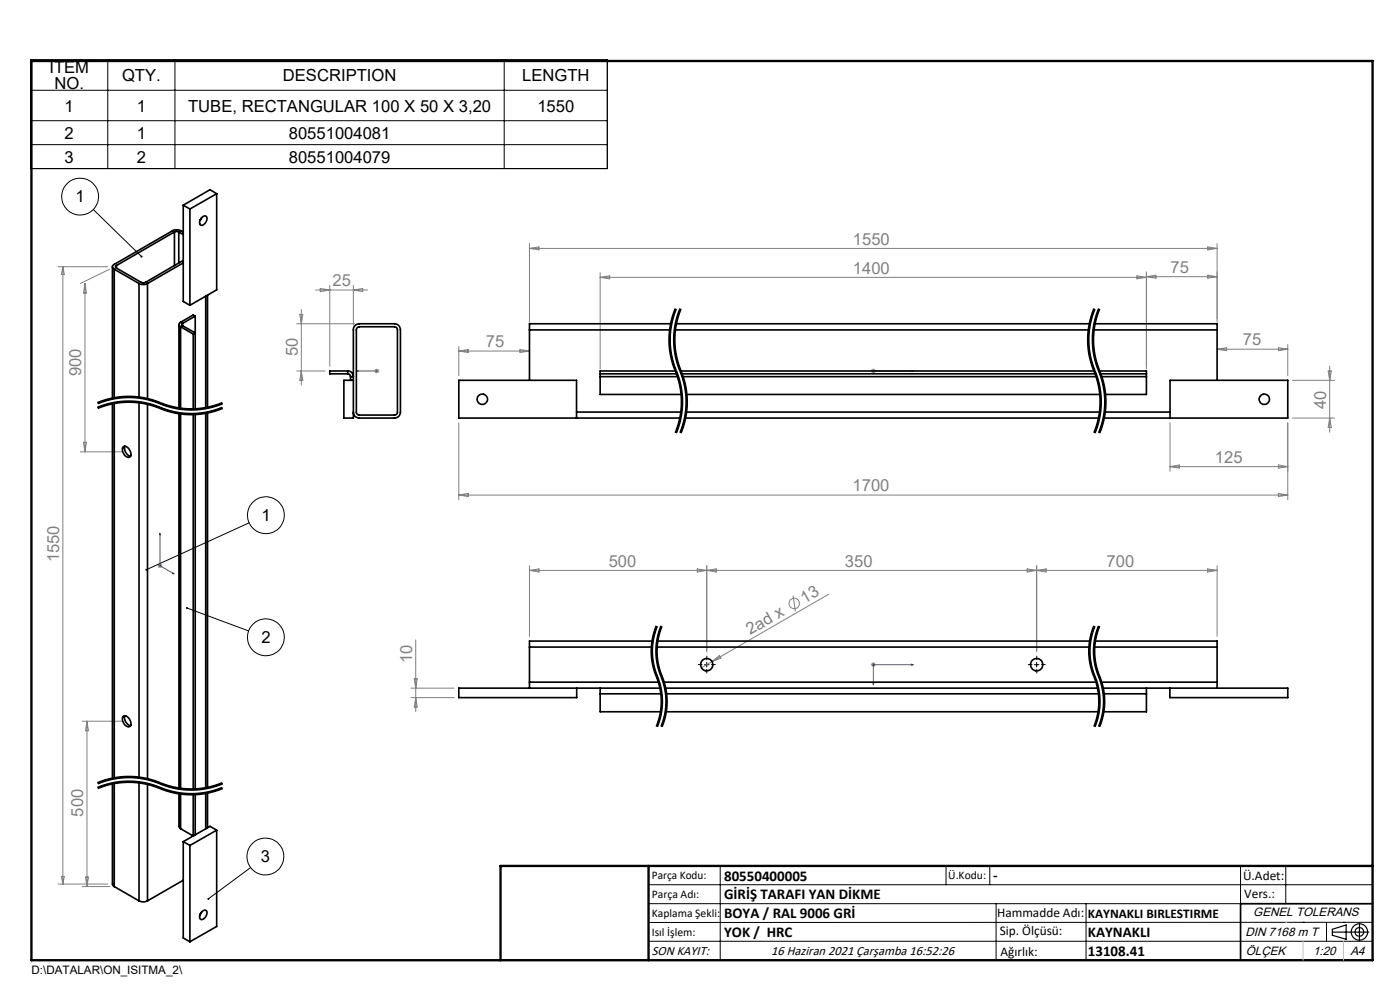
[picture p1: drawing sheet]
<svg xmlns="http://www.w3.org/2000/svg" width="297mm" height="210mm" viewBox="0 0 297 210" stroke-linecap="round" stroke-linejoin="round" font-family="sans-serif">
<g fill="none" stroke="#808080" stroke-width=".21">
<path d="M12.3 56.6h10.6M13.3 56.6v130.9M13.3 56.6l.4 1.6h-.7zM23.2 57.1l-6.2 3M112.3 51.7v16.6M112.3 52.7h145.9M112.3 52.7l2-.3v.6zM127.3 57.8v20.5M127.3 58.8h115.9M127.3 58.8l2-.3v.7zM241.2 58.5l2 .3-2 .4zM243.2 57.7v20.6"/>
<path d="M243.2 58.7h15M243.2 58.7l2-.3v.6zM256.2 52.4l2 .3-2 .3zM256.2 58.4l2 .3-2 .3zM258.2 51.7v16.6M18 60.1v35.7M18 60.1l.3 2.1h-.6zM62.9 78.7h6.1M62.9 68.7h12.3M63.6 66.7h.6l-.3 2zM63.9 65.7v16M63.9 78.7l.3 2h-.6z"/>
<path d="M67 61.5h11M67.9 61.2l2.1 .3-2.1 .4zM70 60.5v17.2M75 60.5v8.5M75 61.5l1.9-.3v.7zM79.4 78.7h1.1M79.6 78.3l.7 .7M79.9 78.2v1M80.3 78.3l-.7 .7M97.3 73.5v6.2M97.3 74.5l2-.4v.7zM97.3 74.5h15"/>
<path d="M110.3 74.1l2 .4-2 .3zM184.7 78.7h1.1M184.9 78.3l.7 .7M185.3 78.2v1M185.6 78.3l-.7 .7M258.2 74.1h15M258.2 74.1l2-.3v.6zM271.2 73.8l2 .3-2 .3zM273.2 73.1v6.6M281.8 78.7h.6l-.3 2zM282.1 77.7v14M17 95.8h8.9"/>
<path d="M17.7 93.8h.6l-.3 2zM97.3 89.7v16.3M248.2 89.7v10.3M248.2 99h25M248.2 99l2-.4v.7zM271.2 98.6l2 .4-2 .3zM273.2 89.7v16.3M274.2 80.7h8.9M274.2 88.7h8.9M282.1 88.7l.3 2h-.6zM33.6 119.7l.7 .7M33.9 119.5v1"/>
<path d="M34.3 119.7l-.7 .7M97.3 105h175.9M97.3 105l2-.3v.6zM271.2 104.7l2 .3-2 .3zM33.4 120h1M88.2 135.7v15.3M112.3 120v15M112.3 121l2-.3v.6zM112.3 121h145.9M147.9 120.7l2 .3-2 .3zM149.9 120v18.2M149.9 121l2-.3v.6z"/>
<path d="M168.2 126.3l.5 3.4M175.8 126l-24.7 14.3M217.9 120.7l2 .3-2 .3zM219.9 120v18.2M219.9 121l2-.3v.6zM256.2 120.7l2 .3-2 .3zM258.2 120v15M17.4 153h8.5M18.5 153v35.1M18.5 153l.3 2h-.7zM87.2 146h9.1M87.2 148h9.1"/>
<path d="M87.9 144h.6l-.3 2zM88.2 148l.3 2h-.6zM151.1 140.3l-2.3 1.3M151.1 140.3l1.5-1.2 .3 .5zM184.7 141h1.1M184.9 140.6l.7 .7M185.3 140.5v1M185.6 140.6l-.7 .7M12.3 187.5h10.6M13 185.9h.7l-.4 1.6zM17.4 188.1h5.8M18.1 186h.7l-.3 2.1z"/>
<circle cx="168.5" cy="128" r="1.1"/>
</g>
<g fill="none" stroke="#000" stroke-width=".21" stroke-dasharray="6.3 1.3 1.3 1.3" stroke-dashoffset="1.5" stroke-linecap="butt">
<path d="M143.4 65.5a17.1 17.1 0 0 0 0 13.2M143.4 78.7a17.1 17.1 0 0 1 0 13.1M144.4 65.5a17.1 17.1 0 0 0 0 13.2M144.4 78.7a17.1 17.1 0 0 1 0 13.1M232.2 65.5a17.1 17.1 0 0 0 0 13.2M232.2 78.7a17.1 17.1 0 0 1 0 13.1M233.2 65.5a17.1 17.1 0 0 0 0 13.2M233.2 78.7a17.1 17.1 0 0 1 0 13.1M34 86.5a17.2 17.2 0 0 0-13.3 0M34 85.5a17.2 17.2 0 0 0-13.3 0M47.2 86.5a17.2 17.2 0 0 1-13.2 0M47.2 85.5a17.2 17.2 0 0 1-13.2 0"/>
<path d="M34 167.1a17.2 17.2 0 0 0-13.3 0M34 166.1a17.2 17.2 0 0 0-13.3 0M47.2 167.1a17.2 17.2 0 0 1-13.2 0M47.2 166.1a17.2 17.2 0 0 1-13.2 0"/>
</g>
<g fill="none" stroke="#000" stroke-width=".21">
<path d="M6.5 12.7h122.3v23.1h-122.3zM6.5 19.1h122.3M22.9 12.7v23.1M37.1 12.7v23.1M107 12.7v23.1M6.5 25.6h122.3M6.5 30.7h122.3M19.8 44.4l10.2 10M141.9 71.8a20.7 20.7 0 0 0 1.9 8.6 16.9 16.9 0 0 1 .4 8M142.3 73.5l.5 2.9M142.8 76.4l.3 1.1M142.9 71.8v1.8l.4 2.3 1.3 3.9"/>
<path d="M143.1 77.5l.3 .8M143.2 65.4l-.9 2.8-.4 3.6M143.3 73.5l.5 2.9M143.4 65.5a17.8 17.8 0 0 0 .5 14.6 17.1 17.1 0 0 1-.5 11.7M143.4 78.3l.1 .3zM143.5 65.6a16.9 16.9 0 0 0-1.2 7.9M143.5 78.6l.2 .6M143.7 79.2l.4 1.1M143.8 76.4l.3 1.1M144.1 77.5l.6 1.7M144.2 65.4l-.9 2.8-.4 3.6M144.4 65.5a17.8 17.8 0 0 0 .5 14.6 17.1 17.1 0 0 1-.5 11.7"/>
<path d="M144.5 65.6a16.9 16.9 0 0 0-1.2 7.9M144.6 79.8a16.9 16.9 0 0 1 .6 8.6M144.7 79.2l.6 1.6M230.7 71.8a17.3 17.3 0 0 0 1.1 6.4M231.1 73.5l.5 2.9M231.1 70.6v2.9M231.6 76.4l.3 1.1M231.7 71.8a20.3 20.3 0 0 0 1.9 8.6 17 17 0 0 1 .4 8M231.8 66l-.8 2.8-.3 3M231.8 78.2a17.2 17.2 0 0 1 1.2 10.2M231.9 77.5l.7 1.7M232 65.4l-.2 .6"/>
<path d="M232.1 73.5l.5 2.9M232.2 65.5a17.8 17.8 0 0 0 .5 14.6 17.1 17.1 0 0 1-.5 11.7M232.3 65.6l-.7 2.2-.5 2.8M232.6 79.2l.5 1.6M232.6 76.4l.3 1.1M232.9 77.5l.7 1.7M233 65.4l-1 3.4-.3 3M233.2 65.5a17.8 17.8 0 0 0 .5 14.6 17.1 17.1 0 0 1-.5 11.7M233.3 65.6a16.9 16.9 0 0 0-1.2 7.9M233.6 79.2l.5 1.6M20.7 86.5a17.7 17.7 0 0 1 14.4 .4 17.2 17.2 0 0 0 12.1-.4M20.7 85.5a17.7 17.7 0 0 1 14.4 .4 17.2 17.2 0 0 0 12.1-.4"/>
<path d="M20.8 86.7a17 17 0 0 1 13.1 0M21.2 86.1l-.6 .3M21.2 85.1l-.6 .3M21.2 86.1a17.9 17.9 0 0 1 13.9 .7 17 17 0 0 0 8.7 .6M21.2 85.1a17.9 17.9 0 0 1 13.9 .7l.6 .1M22.4 85.1l-1.6 .6M23 84.9a17 17 0 0 1 8.7 0M23 84.9l-.6 .2M31.7 84.9l.5 .2M32.2 85.1l3.9 1.4M33.9 86.7l.3 .1zM34.2 86.8l1.9 .7"/>
<path d="M35.7 85.9l.5 .2M36.1 87.5l.6 .1M36.1 86.5l.6 .1M36.2 86.1l2.3 .4 1.8 .2 3.5-.3M36.7 87.6l.6 .1M36.7 86.6l.6 .1M37.3 87.7l3 .3M37.3 86.7l3 .3M42.7 87.9l-2.4 .1M42.7 86.9l-2.4 .1M44.9 86.1l-1.1 .3M45.5 85.9l-.6 .2"/>
<path d="M45.6 87.3l-2.9 .6M45.6 86.3l-2.9 .6M46.6 86.6l-2.8 .8M46.6 85.6l-1.1 .3M47.1 86.4l-.5 .2M47.1 85.4l-.5 .2M47.3 86.7l-1.7 .6M47.3 85.7l-1.7 .6M143.8 90.1l-.6 1.7M144.1 90.2l-.6 1.7M144.1 80.3l.2 .5M144.2 88.4l-.4 1.7"/>
<path d="M144.3 80.9l.2 1.1M144.5 88.5l-.4 1.7M144.5 82a17.3 17.3 0 0 1 .3 4.7M144.6 90.7l-.4 1.1M144.8 90.1l-.2 .6M144.8 86.7l-.3 1.8M145.2 88.4l-.4 1.7M145.3 80.9a17.3 17.3 0 0 1 .5 5.8M145.8 86.7l-.5 3-.8 2.2M232.6 90.1l-.6 1.7M233 88.4l-.4 1.7M233.1 80.9a17.3 17.3 0 0 1 .5 5.8"/>
<path d="M233.6 90.1l-.6 1.7M233.6 86.7l-.5 3-.8 2.2M234 88.4l-.4 1.7M234.1 80.9l.5 2.3M234.6 87.3l-.5 2.4-.8 2.2M234.6 83.2v3.5M234.6 86.7v.6M52.8 110.9l-21.8 10M39.7 129l13 4.8M138.1 138.1l.3 2.8M138.4 135.4l-.3 2.7M138.4 138.1l.3 2.7"/>
<path d="M138.7 135.4l-.3 2.7M139.1 138.1l.3 2.8M139.2 132.7l-.8 2.7M139.3 132.8a14.3 14.3 0 0 0 .4 11.7 13.9 13.9 0 0 1-.4 9.6M139.4 135.4l-.3 2.7M139.4 138.1a15.2 15.2 0 0 0 1.5 6.3M139.5 132.9l-.8 2.5M140.2 132.7l-.8 2.7M140.3 132.8a14.3 14.3 0 0 0 .4 11.7 13.9 13.9 0 0 1-.4 9.6M140.5 132.9l-.8 2.5-.3 2.7M230.9 138.1l.3 2.8M231.2 135.4l-.3 2.7"/>
<path d="M231.3 138.1a14.1 14.1 0 0 0 1.2 5.8M231.9 138.1l.3 2.8M232 132.7l-.8 2.7M232.2 132.8a14.3 14.3 0 0 0 .3 11.7 13.9 13.9 0 0 1-.3 9.6M232.2 135.4l-.3 2.7M232.3 138.1a15.2 15.2 0 0 0 1.4 6.3M232.3 132.9l-.8 2.5-.2 2.7M233 132.7l-.8 2.7M233.2 132.8a14.3 14.3 0 0 0 .3 11.7 13.9 13.9 0 0 1-.3 9.6M233.3 132.9l-.8 2.5-.2 2.7M138.4 140.9l1.1 3.7M138.7 140.8l.7 2.3"/>
<path d="M139.4 140.9l1.1 3.7M139.4 143.1l.1 .3zM139.5 143.4l.4 1M139.5 144.5a13.7 13.7 0 0 1 .5 7M139.9 144.4l.1 .6M140 151.5l-.8 2.6M140.1 145l.4 2.1M140.4 151l-.9 3.2M140.5 147.1l.1 2.3-.2 1.6M140.5 144.5a13.7 13.7 0 0 1 .5 7M140.9 153.2l-.4 1M140.9 144.4l.1 .6"/>
<path d="M141 151.5l-.8 2.6M141.1 145l.4 2.1M141.4 151l-.5 2.2M141.5 147.1l.1 2.3-.2 1.6M149.4 141h1M149.9 140.5v1M219.4 141h1M219.9 140.5v1M231.2 140.9l1.2 3.7M232.2 140.9l1.2 3.7M232.4 144.5l.3 1.1a13.7 13.7 0 0 1 .1 5.9M232.4 153.1l-.4 1"/>
<path d="M232.5 153.7l-.2 .5M232.5 143.9l.2 .5M232.7 144.4l.2 .6M232.8 151.5l-.4 1.6M232.9 145l.4 2.1M233.2 151l-.7 2.7M233.3 147.1l.1 2.3-.2 1.6M233.4 144.5a13.7 13.7 0 0 1 .4 7M233.7 144.4l.2 .6M233.8 151.5l-.8 2.6M233.9 145l.1 .5M234 152.1l-.7 2.1"/>
<path d="M234 145.5l.3 1.6M234.2 151l-.2 1.1M234.3 147.1l.1 2.3-.2 1.6M20.7 167.1a17.6 17.6 0 0 1 14.4 .5 17.2 17.2 0 0 0 12.1-.5M20.7 166.1a17.6 17.6 0 0 1 14.4 .5 17.2 17.2 0 0 0 12.1-.5M20.8 167.3a17.5 17.5 0 0 1 14.2 .4l1.1 .4M20.8 166.3a17.5 17.5 0 0 1 14.2 .4l1.1 .4M21.2 166.8l-.6 .2M21.2 165.8l-.6 .2M21.2 166.8a17.9 17.9 0 0 1 13.9 .6 17 17 0 0 0 8.7 .6M23.5 165.1l-2.3 .7M23.5 165.1a17.4 17.4 0 0 1 7.7 0"/>
<path d="M31.2 165.1l4.5 1.5 2.3 .5M36.1 168.1l.6 .1M36.1 167.1l.6 .1M36.7 168.2l.6 .1M36.7 167.2l.6 .1M37.3 168.3l3 .3M37.3 167.3l3 .3M38 167.1l2.3 .2 2.9-.2M42.7 168.5l-2.4 .1M42.7 167.5l-2.4 .1M43.8 167l-.6 .1M45.6 167.9l-2.9 .6"/>
<path d="M45.6 166.9l-2.9 .6M46.6 167.2l-2.8 .8M46.6 166.2l-2.8 .8M47.1 167l-.5 .2M47.1 166l-.5 .2M47.3 167.3l-1.7 .6M47.3 166.3l-1.7 .6M53.2 184l-9 6.7M137.6 187.7h153.6M137.6 191.7h153.6M137.6 199.7h153.6M152.8 183.7v20"/>
<path d="M200.7 183.7v4M210 183.7v4M211.3 191.7v12M230.4 191.7v12M263.2 183.7v20M272.8 183.7v8M276.4 195.6h.1M281.4 195.6v4.1M285 195.6h.1M291.2 195.6l-153.6 .1"/>
<circle cx="17" cy="41.7" r="3.9"/>
<circle cx="56.4" cy="109.3" r="3.9"/>
<circle cx="56.4" cy="135.2" r="3.9"/>
<circle cx="56.3" cy="181.7" r="3.9"/>
</g>
<path d="M139.3 132.8a13.9 13.9 0 0 0 0 10.7M140.3 132.8a13.9 13.9 0 0 0 0 10.7M232.2 132.8a13.9 13.9 0 0 0 0 10.7M233.2 132.8a13.9 13.9 0 0 0 0 10.7M139.3 143.5a13.9 13.9 0 0 1 0 10.6M140.3 143.5a13.9 13.9 0 0 1 0 10.6M232.2 143.5a13.9 13.9 0 0 1 0 10.6M233.2 143.5a13.9 13.9 0 0 1 0 10.6" fill="none" stroke="#000" stroke-width=".21" stroke-dasharray="6.3 1.3 1.3 1.3" stroke-dashoffset="2.8" stroke-linecap="butt"/>
<g fill="none" stroke="#000" stroke-width=".25">
<path d="M282.6 197.7h7.8M282.6 197.1l3-.9v3l-3-.8zM288.4 195.8v3.8M106.2 203.7h185"/>
<circle cx="288.4" cy="197.7" r="1.74"/>
<circle cx="288.4" cy="197.7" r=".93"/>
</g>
<g fill="none" stroke="#00f" stroke-width=".21">
<path d="M75.7 78.7h.4h-.4M75.7 78.7h4.2M79.8 78.7h.2zM79.9 78.7h.1M185.2 78.7h.2zM185.3 78.7h.1M185.3 78.7h8.4M193.7 78.7h-.4h.4M33.9 113.1l.1 .4-.1-.1zM33.9 113.1v6.9l3 1.7M36.6 121.5l.3 .2h-.3zM185.2 144.8h.2l-.1 .4z"/>
<path d="M193.3 140.9l.4 .1-.4 .1zM193.7 141h-8.4v4.2"/>
</g>
<path d="M149.9 140v-.8M219.9 140v-.8M148.9 141h-.8M149.9 142v.8M150.9 141h.8M218.9 141h-.8M219.9 142v.8M220.9 141h.8" fill="none" stroke="#000" stroke-width=".21" stroke-dasharray="15.2 1.3 1.3 1.3"/>
<path d="M291.2 191.7h-28v12" fill="none" stroke="#000" stroke-width=".35"/>
<path d="M6.7 12.9h284.5v190.8h-284.5zM137.6 183.7v20M291.2 183.7h-185v20" fill="none" stroke="#000" stroke-width=".5"/>
<path d="M276.4 199.7v4M285 199.7v4" fill="none" stroke="#c0c0c0" stroke-width=".21"/>
<path d="M272.8 195.6h.1" fill="none" stroke="#c0c0c0" stroke-width=".25"/>
<path d="M39.5 128.8v.1l.2 .1-.2-.1a.21 .21 0 0 0 .2 .3 .21 .21 0 0 0 .2-.3 .21 .21 0 0 0-.4-.1zM44 190.6v.2l.2-.1-.2 .1a.22 .22 0 0 0 .4 0 .22 .22 0 0 0-.1-.3 .22 .22 0 0 0-.3 .1zM29.9 54.2l-.1 .2a.22 .22 0 0 0 .1 .2 .22 .22 0 0 0 .3 0l-.2-.2 .2 .2v-.3zM30.9 120.7v.2h.1h-.1a.21 .21 0 0 0 .3 .1 .21 .21 0 0 0 0-.3 .21 .21 0 0 0-.3 0z" fill="#000"/>
<g fill="#00f">
<path d="M36.6 121.5l.3 .2h-.3zM33.9 113.1l.1 .4-.1-.1z"/>
<path d="M75.7 78.7h.4zM79.8 78.7h.2z"/>
<path d="M185.2 144.8h.2l-.1 .4zM193.3 140.9l.4 .1-.4 .1z"/>
<path d="M185.2 78.7h.2zM193.3 78.7h.4z"/>
</g>
<g fill="none" stroke="#000" stroke-width=".35">
<path d="M23.8 56.6v28M24.2 57.1l5.3 3M24.2 57.1v27.4M24.7 56.3a.27 .27 0 0 0-.2 .3 .27 .27 0 0 0 .2 .3M24.7 56.3v.6M37 49.2h.9M37 49.2l-12.3 7.1M37 49.2v7.1M37.9 49.2l1 .6M37.9 49.2v6.6M38.9 49.2a2.09 2.09 0 0 0-2.3-.2l-12.4 7.1a.53 .53 0 0 0-.4 .5 .53 .53 0 0 0 .4 .5M38.9 55.2l-8.4 4.8-.5-.1-5.3-3"/>
<path d="M38.9 55.8l-7.6 4.3M38.9 43.5l1.4 .8M38.9 43.5v20.5l1.4 .8M40.3 44.3v20.5M42.7 46.3l-.2 .4M42.8 46.2l-.4 .5M42.9 46a.6 .6 0 0 1 .9 0 .6 .6 0 0 1 0 .8 .94 .94 0 0 1-1.4 .8v-.9zM46 41.1l-5.7 3.2M46 41.1v20.4l-5.7 3.3M46 41.1l-1.4-.9-5.7 3.3M29.5 60.1a2.02 2.02 0 0 0 1.8 0M29.5 60.1v24.2"/>
<path d="M31.3 60.1v24.6M38 68.9v17.8M38.3 68.4a.5 .5 0 0 0-.3 .4 .5 .5 0 0 0 .3 .5M38.3 69.3l2.7 1.6M38.3 69.3v17.4M38.3 68.4l.4 .2M38.7 68.6a.26 .26 0 0 0-.1 .3 .26 .26 0 0 0 .1 .2M38.7 69.1l-.4 .2M38.7 69.1l2.7 1.5-.4 .3M38.7 68.6v.5M41 70.9v15.9M41.4 67.1v19.7"/>
<path d="M41.4 67.1l-.4-.3-2.7 1.6M41.4 67.1l-2.7 1.5M43.6 62.8v23.8M44 62.6v23.9M73.8 79.3a.6 .6 0 0 1 .6 .6M73.8 78.7a1.2 1.2 0 0 1 1.2 1.2h-.6M73.8 78.7h-3.8v.6h3.8M73.8 78.7v.6M74.4 79.9v.8M75.7 69.6l.5-.3h7.5a.66 .66 0 0 1 .6 .7v17.4a.6 .6 0 0 1-.6 .6h-7.5a.6 .6 0 0 1-.6-.6zM112.3 70v10.7M112.3 70h29.9"/>
<path d="M127.3 79.3v.6M127.3 79.9v3.8h17.3M127.3 79.3h16.3M127.3 79.9h16.5M142.4 68.7h-30.1v1.3M143.2 70h87.8M143.3 78.7h-16v.6M143.4 68.7h87.8M144.4 78.7h87.8M144.6 79.3h87.8M144.8 79.9h87.8M232 70h26.2"/>
<path d="M232.2 68.7h26v1.3M233.2 78.7h10v.6M233.4 79.3h9.8M233.6 79.9h9.6M243.2 79.3v.6M243.2 79.9v3.8h-8.8M258.2 70v10.7M23.8 85.6v79.6M24.2 85.5v79.6M26.1 94.8a1.01 1.01 0 0 1 1.5 .8 .85 .85 0 0 1-.4 1.4 1.72 1.72 0 0 1-1.1-2.2zM26.5 94.6a1.72 1.72 0 0 0 1.2 2.2M29.5 85.4v79.6"/>
<path d="M31.3 85.7v79.6M38 87.7v79.6M38.3 87.7v79.6M41 87.9v79.6M41.4 87.8v79.7M43.6 87.6v79.6M44 87.5v79.6M75 80.7h-2v8h2v-18.7a1.27 1.27 0 0 1 1.2-1.3h7.5a1.27 1.27 0 0 1 1.2 1.3v17.4a1.21 1.21 0 0 1-1.2 1.3h-7.5a1.21 1.21 0 0 1-1.2-1.3M122.3 88.7v-8h-25v8h47M122.3 87.4h22.2M145.3 88.7h87.9M145.5 87.4h87.8"/>
<path d="M145.6 83.7h87.8M234.1 88.7h39.1v-8h-25v8M234.4 87.4h13.8M112.3 137.3h26M112.3 137.3v7.4M138.4 136h-26.1v1.3M139.3 137.3h91.8M139.4 136h91.8M232.1 137.3h26.1M232.2 136h26v1.3M258.2 137.3v7.4M26.1 152a1.29 1.29 0 0 1 1.7 1.3 .66 .66 0 0 1-.3 .8 .66 .66 0 0 1-.9-.2 1.63 1.63 0 0 1-.5-1.9z"/>
<path d="M26.5 151.8a1.67 1.67 0 0 0 1.2 2.1M112.3 144.7v1.3M112.3 144.7h27.5M122.3 146v2h-25v-2h42.8M127.3 146v1.2M127.3 147.2h13M127.3 147.2v3.8h12.9M140.8 144.7h91.8M141.1 146h91.8M141.2 151h91.8M141.3 147.2h91.8M233.6 144.7h24.6"/>
<path d="M233.9 146h39.3v2h-25v-2M234.1 147.2h9.1M243.2 146v1.2M243.2 147.2v3.8h-9.2M258.2 144.7v1.3M23.8 166.2v21.3l.4 .6M24.2 166.1v22M29.5 166v25.1M31.3 166.3v24.8M38 168.3v7l.3 .5M38.3 168.3v7.5M38.3 175.8l2.7 1.5"/>
<path d="M38.9 178.5v20.5l1.4 .8M38.9 178.5l1.4 .8M40.3 179.3v20.5M41 168.5v8.8M41.4 168.5v8.6l-.4 .2M43.6 168.2v7.6M44 168.1v7.5M46 176.1v20.4l-5.7 3.3M46 176.1l-1.4-.8-5.7 3.2M46 176.1l-5.7 3.2M24.2 188.1l5.3 3M29.5 191.1a2.02 2.02 0 0 0 1.8 0"/>
<path d="M38.9 186.7l-7.6 4.4M42.7 193.5l.2-.2a.54 .54 0 0 1 .8-.2 .54 .54 0 0 1 .2 .7 1.27 1.27 0 0 1-1.3 1.2l-.3-.5zM42.7 193.6l-.2 .3M42.8 193.5l-.4 .5"/>
<circle cx="102.3" cy="84.7" r="1.1"/>
<circle cx="268.2" cy="84.7" r="1.1"/>
<circle cx="149.9" cy="141" r="1.31"/>
<circle cx="219.9" cy="141" r="1.31"/>
</g>
<g font-size="3.5">
<text x="10.5" y="15.4">ITEM</text>
<text x="25.9" y="17.2">QTY.</text>
<text x="60" y="17.2">DESCRIPTION</text>
<text x="110.8" y="17.2">LENGTH</text>
<text x="11.6" y="19">NO.</text>
<text x="13.7" y="23.7">1</text>
<text x="29" y="23.7">1</text>
<text x="39.9" y="23.7">TUBE, RECTANGULAR 100 X 50 X 3,20</text>
<text x="114" y="23.7">1550</text>
<text x="13.7" y="29.4">2</text>
<text x="29" y="29.4">1</text>
<text x="61.3" y="29.4">80551004081</text>
<text x="13.7" y="34.5">3</text>
<text x="29" y="34.5">2</text>
<text x="61.3" y="34.5">80551004079</text>
<text x="16" y="42.8">1</text>
<text x="55.4" y="110.4">1</text>
<text x="55.4" y="136.3">2</text>
<text x="55.3" y="182.8">3</text>
</g>
<g font-size="3.5" fill="#808080">
<text x="180.9" y="51.9">1550</text>
<text x="180.9" y="58">1400</text>
<text x="248.3" y="57.9">75</text>
<text x="70.5" y="60.7">25</text>
<text x="63.2" y="75.6" transform="rotate(-90 63.2 75.6)">50</text>
<text x="103.1" y="73.7">75</text>
<text x="263.7" y="73.3">75</text>
<text x="17.3" y="79.8" transform="rotate(-90 17.3 79.8)">900</text>
<text x="281.3" y="86.7" transform="rotate(-90 281.3 86.7)">40</text>
<text x="257.7" y="98.2">125</text>
<text x="180.9" y="104.2">1700</text>
<text x="12.6" y="119.3" transform="rotate(-90 12.6 119.3)">1550</text>
<text x="129.1" y="120.2">500</text>
<text x="179.2" y="120.2">350</text>
<text x="234.8" y="120.2">700</text>
<text x="170.7" y="128.1" transform="rotate(-30 170.7 128.1)">13</text>
<text x="159.1" y="134.8" transform="rotate(-30 159.1 134.8)">2ad x</text>
<text x="87.4" y="140.6" transform="rotate(-90 87.4 140.6)">10</text>
<text x="17.7" y="173.2" transform="rotate(-90 17.7 173.2)">500</text>
</g>
<g font-size="3.2">
<text x="153.6" y="186.8">80550400005</text>
<text x="153.6" y="190.8">GİRİŞ TARAFI YAN DİKME</text>
<text x="210.7" y="186.6">-</text>
<text x="153.6" y="194.8">BOYA / RAL 9006 GRİ</text>
<text x="153.6" y="198.8">YOK / HRC</text>
<text x="230.8" y="198.7">KAYNAKLI</text>
<text x="230.8" y="202.8">13108.41</text>
</g>
<g font-size="2.8">
<text x="263.7" y="186.7">Ü.Adet:</text>
<text x="263.9" y="190.5">Vers.:</text>
<text x="211.5" y="194.5">Hammadde Adı:</text>
<text x="230.8" y="194.7">KAYNAKLI BIRLESTIRME</text>
<text x="138.3" y="202.6">SON KAYIT:</text>
<text x="163.6" y="202.6">16 Haziran 2021 Çarşamba 16:52:26</text>
<text x="212.1" y="198.4">Sip. Ölçüsü:</text>
<text x="212.2" y="202.7">Ağırlık:</text>
</g>
<g font-size="2.6">
<text x="265.9" y="194.4">GENEL TOLERANS</text>
<text x="264.2" y="198.5">DIN 7168 m T</text>
<text x="264.3" y="202.6">ÖLÇEK</text>
<text x="278.5" y="202.6">1:20</text>
<text x="286.5" y="202.6">A4</text>
</g>
<g font-size="2.5">
<text x="138.3" y="186.4">Parça Kodu:</text>
<text x="138.3" y="190.5">Parça Adı:</text>
<text x="201.2" y="186.5">Ü.Kodu:</text>
<text x="138.3" y="194.5">Kaplama Şekli:</text>
<text x="138.3" y="198.6">Isıl İşlem:</text>
<text x="6.7" y="206.7">D:\DATALAR\ON_ISITMA_2\</text>
</g>
</svg>
